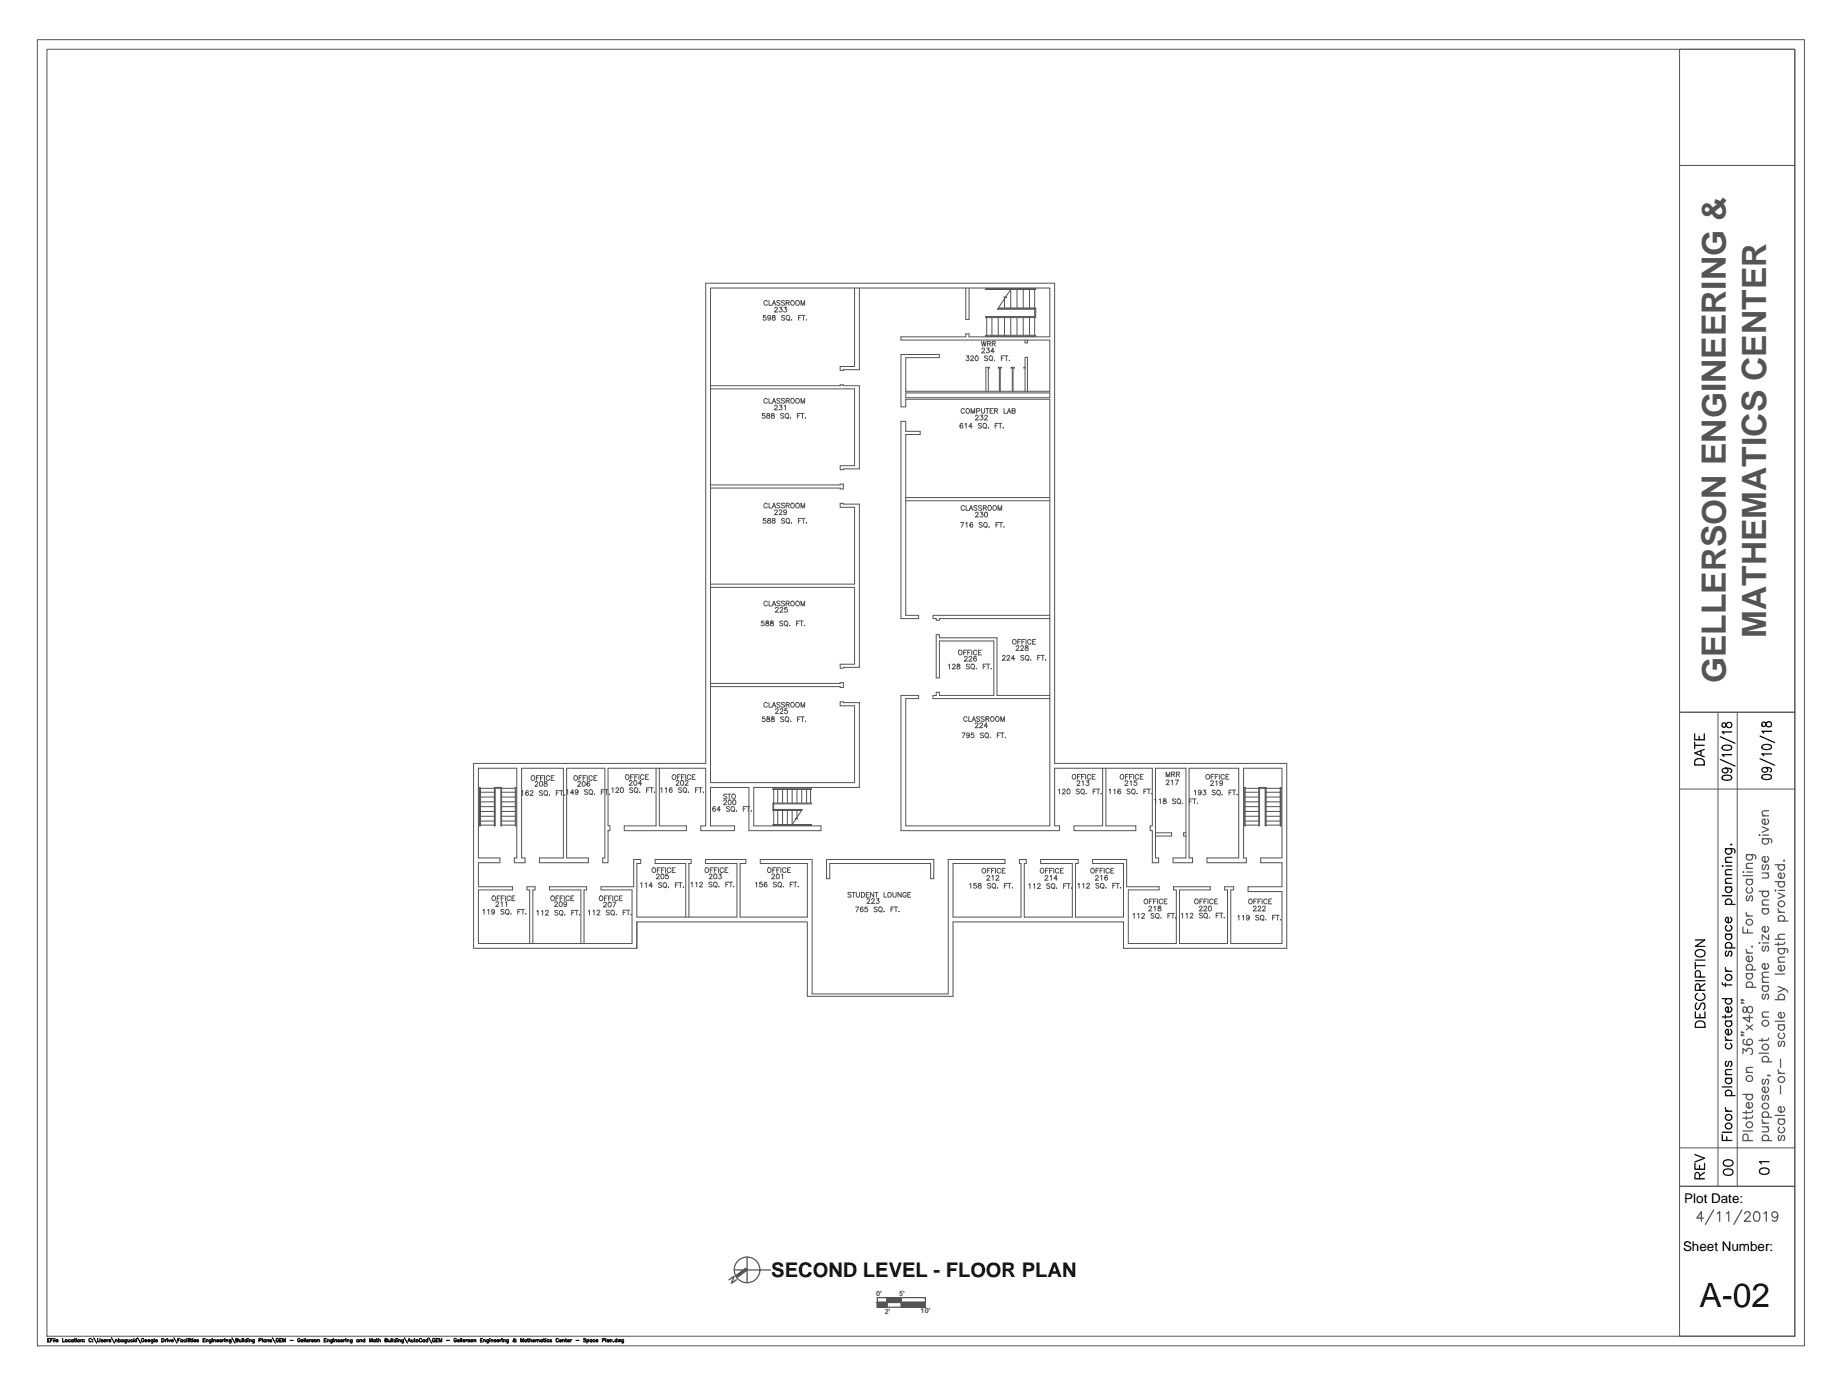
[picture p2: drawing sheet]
<svg xmlns="http://www.w3.org/2000/svg" width="1219mm" height="914mm" viewBox="0 0 1219 914" stroke-linecap="round" stroke-linejoin="round" font-family="sans-serif">
<g fill="none" stroke="#545454" stroke-width=".66">
<path d="M25 26h1168v864h-1168zM31 33h1156v850h-1156zM1110 33h77v76h-77zM1110 109h77v362h-77zM467 187h230v318h154v122h-108v-17h-113v49h-96v-49h-113v17h-108v-122h154zM470 190h224v33h-53v-2h-2v2h-43v2h98v34h-95v-23h22v-2h-25v35h3v-5h95v282h-95v-84h8v-2h-11v89h105v-3h-4v-38h65v38h-2v3h2v21h4v-3h-2v-59h20v59h-8v3h12v-3h-2v-59h33v59h-21v3h26v-3h-2v-59h26v59h-14v3h14v16h-23v3h23v35h-34v-36h2v-2h-6v2h2v36h-32v-36h20v-2h-24v2h2v36h-32v-36h20v-2h-21v-18h-23v3h21v35h-32v-35h2v-3h-25v3h21v35h-32v-35h1v-3h-4v3h1v35h-45v-35h34v-3h-37v89h-90v-89h-34v3h31v35h-45v-35h4v-3h-27v3h21v35h-66v-35h3v-3h-5v18h-22v2h21v36h-102v-36h23v-2h-23v-16h15v-3h-15v-59h26v59h-2v3h7v-3h-2v-59h27v59h-15v3h32v-3h-14v-59h25v59h-1v3h3v-21h1v-3h-1v-38h65v38h-4v3h23v-3h-16v-25h25v28h48v-3h-45v-25h70v-56h-10v-1h-3v3h10v50h-95zM565 190v52h-10v3h3v-1h10v-54M639 190v21h2v-21M652 191h33h-33h32v13M664 198v6M668 191v13M669 191l-4 5 1 1-2-1 1 1-5 7h24v5h-32v1h33v-6h-25"/>
<path d="M672 191v13M677 191v13M681 191v13M652 210v12M656 210v12M660 210v12M664 210v12M668 210v12M672 210v12M677 210v12M681 210v12M684 210v12"/>
<path d="M652 222h33h-33zM678 225v2h1v-2M470 255h85v-1h3v1h10v55h-10v1h-3v-3h10v-51h-95M599 260h95v3h-95zM652 259v-16h2h-1v16M661 259v-16h-1h2h-1v16M669 259v-16h-1h3h-1v16M678 243h-1h1M678 259v-23h1v23M596 279h3v6h9v2h-9v120h8v2h-11zM470 321h85v-1h3v3h-3h-85M599 329h95"/>
<path d="M599 331h95M470 386h95v-51h-10v-2h3h10v108h-10v1h-3v-3h10v-51h-95M694 407h-77v2h2v1h2v-1h73M470 452h85v-1h3v4h-3v-1h-85M694 460h-35v-38h-38v-2h-2v28h2v-24h36v36h-36v-2h-2v2h-2v2h77M1110 471h77v313h-77zM1136 471v313M1149 471v313M434 508v38h-21v3h41v-3h-18v-38M729 508v38h-19v3h41v-3h-20v-38M317 524h10M317 527h10"/>
<path d="M317 530h10M317 533h10M317 537h10M317 540h10M327 521h-10v25v-25v25M327 521v25v-25M327 521h5v25h-1v-25h-4v25M332 524h9M332 527h9M332 530h9M332 533h9M332 537h9"/>
<path d="M332 540h9M332 521h9M341 521v25zM511 536h19h-19M511 536v-5h25h-24v4h18l-3 6h-1v1l-3 4M511 521h25v1h-25zM512 536v9h24h-25v1h25v-1M512 522v9M514 522v9M514 536v9M517 522v9M517 536v9"/>
<path d="M521 522v9M521 536v9M524 522v9M524 536v9M527 522v9M527 536v5M530 522v9M533 522v9M536 522v9M823 521v25zM823 524h9M823 527h9"/>
<path d="M823 530h9M823 533h9M823 537h9M823 540h9M823 521h9M832 521h5v25h-1v-25h-3v25h-1zM837 521v25M837 524h10M837 527h10M837 530h10M837 533h10M837 537h10"/>
<path d="M837 540h10M837 521h10M847 521v25zM1110 522h77M317 543h10M317 546h10M332 543h9M332 546h9M764 551h11v2h-11M784 551h-1v2h1M823 543h9M823 546h9"/>
<path d="M837 543h10M837 546h10M546 568h71v13h-2v-10h-66v10h-3zM453 606v-35h-20v-3h24v3h-2v35M350 624v-36h-2v-2h6v2h-2v36M384 624v-36h-21v-2h25v2h-2v36M1110 759h77M1110 784h77v99h-77z"/>
</g>
<g fill="none" stroke="#000" stroke-width=".83">
<path d="M1139 478v2a1.3 1.3 0 0 0 1 1 1.3 1.3 0 0 0 1-1 2 2 0 0 1 2-2 2 2 0 0 1 1 3h-2l-1-3zM1165 478a1.8 1.8 0 0 0 1 2h1a2.5 2.5 0 0 1 1-2 2.5 2.5 0 0 1 3 0 2 2 0 0 1-2 3 2 2 0 0 1-2-3l-1-1zM1137 487l10 4M1139 493h2a2.7 2.7 0 0 1 4 2 4 4 0 0 1-6 0zM1145 499h-6l1 1M1145 484h-6l1 1M1164 487l9 4M1165 493l3-1a2.7 2.7 0 0 1 3 2 4 4 0 0 1-6 0zM1171 498h-6l1 2M1171 483h-6l1 2M1137 502l10 4M1139 513h2a2.8 2.8 0 0 1 4 1 4 4 0 0 1-6 0z"/>
<path d="M1141 508l1 1a1.8 1.8 0 0 1-1 2 1.8 1.8 0 0 1-2-2l2-1a3 3 0 0 1 4 2l-1 1M1164 502l9 4M1165 513l3-1a2.9 2.9 0 0 1 3 2 4 4 0 0 1-6 0zM1167 507l2 1a1.8 1.8 0 0 1-2 3 1.7 1.7 0 0 1-1-3l1-1a3 3 0 0 1 4 2l-1 1M31 886h1M33 885h-2v2h2M34 886h.1M35 885h-1v2M35 885h.1M35 886v1M36 885v2M37 886h1a.7 .7 0 0 0-1 0 .7 .7 0 0 0 0 1h1"/>
<path d="M41 885v2h2M46 886a.7 .7 0 0 0-1 0 .7 .7 0 0 0 0 1 .7 .7 0 0 0 1 0M48 886a.7 .7 0 0 0-1 0 .7 .7 0 0 0 0 1 .7 .7 0 0 0 1 0M48 886v1M49 886h1M49 885v2h1M50 885h.1M51 886v1M53 886h2v1M53 886v1M56 886h.1M56 887h.1"/>
<path d="M60 886a.9 .9 0 0 0-1-1 .9 .9 0 0 0 0 1 .9 .9 0 0 0 0 1 .9 .9 0 0 0 1 0M61 886h.1M61 887h.1M62 885l2 3M65 885v2h1v-2M68 886h-1l1 1h-1M69 886h1a.8 .8 0 0 0-1 0 .8 .8 0 0 0 0 1 .8 .8 0 0 0 1 0M71 886v1M72 886h-1M73 886h-1l1 1h-1M74 885l2 3M76 886h1v1"/>
<path d="M76 886v1M78 886a.7 .7 0 0 1 1 0 .7 .7 0 0 1 0 1 .7 .7 0 0 1-1 0M78 885v2M84 886v2h-1M84 886a.7 .7 0 0 0-1 0 .7 .7 0 0 0 0 1 .7 .7 0 0 0 1 0M85 886v1h1M86 886v1M88 886a.7 .7 0 0 0-1 0 .7 .7 0 0 0 0 1 .7 .7 0 0 0 1 0M89 885v2M89 886l1 1M90 886l-1 1M90 885h.1"/>
<path d="M90 886v1M91 885l2 3M95 886a.8 .8 0 0 0-1-1 .8 .8 0 0 0-1 1 .8 .8 0 0 0 1 1 .8 .8 0 0 0 1-1M101 886v2h-1M101 886a.7 .7 0 0 0-1 0 .7 .7 0 0 0 0 1 .7 .7 0 0 0 1 0M102 885v2M103 886h1a.7 .7 0 0 0-1 0 .7 .7 0 0 0 0 1 .7 .7 0 0 0 1 0M107 885h1a1.2 1.2 0 0 1 1 1 1.2 1.2 0 0 1-1 1h-1zM109 886v1M110 886h-1M111 885h.1M111 886v1"/>
<path d="M111 886l1 1 1-1M113 886h1a.8 .8 0 0 0-1 0 .8 .8 0 0 0 0 1 .8 .8 0 0 0 1 0M115 885l2 3M118 886h.1M119 885h-1v2M121 886a.7 .7 0 0 0-1 0 .7 .7 0 0 0 0 1 .7 .7 0 0 0 1 0M121 886v1M123 886a.7 .7 0 0 0-1 0 .7 .7 0 0 0 0 1 .7 .7 0 0 0 1 0M123 885h.1M124 886v1M124 885v2M125 885h.1"/>
<path d="M125 886v1M126 886h1M126 885v2h1M127 885h.1M127 886v1M128 886h1a.7 .7 0 0 0-1 0 .7 .7 0 0 0 0 1h1M131 886h-1l1 1h-1M134 886h1M136 885h-2v2h2M136 886h1l1 1M136 886v1M140 886l-1 2"/>
<path d="M140 886a.7 .7 0 0 0-1 0 .7 .7 0 0 0 0 1 .7 .7 0 0 0 1 0M140 885h.1M140 886v1M141 886h1v1M141 886v1M143 886h2a.7 .7 0 0 0-1 0 .7 .7 0 0 0-1 1 .7 .7 0 0 0 1 0h1M145 886h1a.8 .8 0 0 0-1 0 .8 .8 0 0 0 0 1 .8 .8 0 0 0 1 0M147 886v1M148 886h-1M149 885h.1M149 886v1M149 886h2v1"/>
<path d="M153 886v2h-1M153 886a.7 .7 0 0 0-1 0 .7 .7 0 0 0 0 1 .7 .7 0 0 0 1 0M153 885l2 3M156 886h1v-1h-1v2h1v-1M158 886v1h1M159 886v1M160 885h.1M160 886v1M161 885v2M163 886a.7 .7 0 0 0-1 0 .7 .7 0 0 0 0 1 .7 .7 0 0 0 1 0M163 885v2M164 885h.1"/>
<path d="M164 886v1M165 886h1v1M165 886v1M168 886v2h-1M168 886a.7 .7 0 0 0-1 0 .7 .7 0 0 0 0 1 .7 .7 0 0 0 1 0M171 886h2v-1h-2v2M174 885v2M176 886a1 1 0 0 0-2 0 .7 .7 0 0 0 0 1 1 1 0 0 0 2 0M176 886v1M176 886h1l1 1M180 886h-2l2 1h-2M180 885l2 3"/>
<path d="M184 886a.9 .9 0 0 0-1-1 .9 .9 0 0 0 0 1 .8 .8 0 0 0 0 1 .8 .8 0 0 0 1-1M185 886h1M186 885h-1v2h1M187 887v-2l1 2 1-2v2M192 886h2M198 886a.9 .9 0 0 0-1-1 .9 .9 0 0 0 0 1 .8 .8 0 0 0 1 1 .8 .8 0 0 0 0-1M199 886h1a.7 .7 0 0 0-1 0 .7 .7 0 0 0 0 1 .7 .7 0 0 0 1 0M201 885v2M202 885v2M203 886h1a.7 .7 0 0 0-1 0 .7 .7 0 0 0 0 1 .7 .7 0 0 0 1 0M205 886v1M206 886h-1"/>
<path d="M207 886h-1l1 1h-1M210 886h1v1M210 886v1M214 886h1M216 885h-2v2h2M216 886h1l1 1M216 886v1M220 886v2h-1M220 886a.7 .7 0 0 0-1 0 .7 .7 0 0 0 0 1 .7 .7 0 0 0 1 0M220 885h.1M220 886v1M221 886h1l1 1"/>
<path d="M221 886v1M223 886h2a.7 .7 0 0 0-1 0 .7 .7 0 0 0-1 1 .7 .7 0 0 0 1 0h1M225 886h2a1 1 0 0 0-2 0 .8 .8 0 0 0 0 1 1 1 0 0 0 2 0M227 886v1M228 886h-1M229 885h.1M229 886v1M230 886h1v1M230 886v1M233 886v2h-1M233 886a.7 .7 0 0 0-1 0 .7 .7 0 0 0 0 1 .7 .7 0 0 0 1 0M237 886a.7 .7 0 0 0-1 0 .7 .7 0 0 0 0 1 .7 .7 0 0 0 1 0"/>
<path d="M237 886v1M238 886h1v1M238 886v1M241 886a.7 .7 0 0 0-1 0 .7 .7 0 0 0 0 1 .7 .7 0 0 0 1 0M241 885v2M244 887v-2l1 2 1-2v2M248 886a.7 .7 0 0 0-1 0 .7 .7 0 0 0 0 1 .7 .7 0 0 0 1 0M248 886v1M249 886h.1M249 885v2h1M250 886h1v1M250 885v2"/>
<path d="M255 886h1v-1h-1v2h1v-1M257 886v1h1M258 886v1M259 885h.1M259 886v1M260 885v2M262 886a.7 .7 0 0 0-1 0 .7 .7 0 0 0 0 1 .7 .7 0 0 0 1 0M262 885v2M263 885h.1M263 886v1M264 886h1v1M264 886v1"/>
<path d="M267 886v2h-1M267 886a.7 .7 0 0 0-1 0 .7 .7 0 0 0 0 1 .7 .7 0 0 0 1 0M267 885l2 3M270 887l1-2v2M270 886h1M272 886v1h1M273 886v1M274 886h1M274 885v2h1M279 886a.9 .9 0 0 0-1-1 .9 .9 0 0 0-1 1 .9 .9 0 0 0 1 1 .9 .9 0 0 0 1 0M281 886a.7 .7 0 0 0-1 0 .7 .7 0 0 0 0 1 .7 .7 0 0 0 1 0M281 886v1"/>
<path d="M283 886a.7 .7 0 0 0-1 0 .7 .7 0 0 0 0 1 .7 .7 0 0 0 1 0M283 885v2M283 885l2 3M288 886a.8 .8 0 0 0-1-1 .8 .8 0 0 0-1 1 .8 .8 0 0 0 1 1 .8 .8 0 0 0 1-1h-1M288 886h1M290 885h-2v2h2M290 887v-2l1 2 1-2v2M295 886h2M302 886a.8 .8 0 0 0-1-1 .8 .8 0 0 0-1 1 .8 .8 0 0 0 1 1 .8 .8 0 0 0 1-1h-1M302 886h2a.8 .8 0 0 0-1 0 .8 .8 0 0 0 0 1 .8 .8 0 0 0 1 0M304 885v2M305 885v2"/>
<path d="M306 886h1a.7 .7 0 0 0-1 0 .7 .7 0 0 0 0 1 .7 .7 0 0 0 1 0M308 886v1M309 886h-1M311 886h-2l2 1h-2M313 886h1l1 1M313 886v1M318 886h1M319 885h-1v2h1M320 886h1v1M320 886v1M323 886v2h-1M323 886a.7 .7 0 0 0-1 0 .7 .7 0 0 0 0 1 .7 .7 0 0 0 1 0"/>
<path d="M324 885h.1M324 886v1M325 886h1v1M325 886v1M327 886h1a.8 .8 0 0 0-1 0 .8 .8 0 0 0 0 1 .8 .8 0 0 0 1 0M329 886h1a.7 .7 0 0 0-1 0 .7 .7 0 0 0-1 1 .7 .7 0 0 0 1 0h1M331 886v1M332 886h-1M332 885h.1M332 886v1M333 886h1v1M333 886v1"/>
<path d="M336 886v2h-1M336 886a.7 .7 0 0 0-1 0 .7 .7 0 0 0 0 1 .7 .7 0 0 0 1 0M341 886a1.1 1.1 0 0 1 0 1 1.1 1.1 0 0 1-2 0l1-1v-1v1l1 1M344 887v-2l1 2 1-2v2M348 886a.7 .7 0 0 0-1 0 .7 .7 0 0 0 0 1 .7 .7 0 0 0 1 0M348 886v1M349 886h1M349 885v2h1M350 886h1v1M350 885v2M352 886h2a1 1 0 0 0-2 0 .8 .8 0 0 0 0 1 1 1 0 0 0 2 0M354 886h1v1"/>
<path d="M354 886v1M355 886h1l1 1M359 886a.7 .7 0 0 0-1 0 .7 .7 0 0 0 0 1 .7 .7 0 0 0 1 0M359 886v1M359 886h1M360 885v2M361 885h.1M361 886v1M363 886a.7 .7 0 0 0-1 0 .7 .7 0 0 0 0 1 .7 .7 0 0 0 1 0M365 886h-1l1 1h-1M369 886a.8 .8 0 0 0-1-1 .8 .8 0 0 0 0 1 .8 .8 0 0 0 0 1 .8 .8 0 0 0 1 0M370 886h1a.7 .7 0 0 0-1 0 .7 .7 0 0 0 0 1 .7 .7 0 0 0 1 0"/>
<path d="M372 886h1v1M372 886v1M374 886h1M374 885v2h1M375 886h1a.7 .7 0 0 0-1 0 .7 .7 0 0 0 0 1h1M377 886v1M378 886h-1M381 886h2M387 885h-1v1l1 1h-1M388 886a.7 .7 0 0 1 1 0 .7 .7 0 0 1 0 1 .7 .7 0 0 1-1 0M388 886v2M391 886a.7 .7 0 0 0-1 0 .7 .7 0 0 0 0 1 .7 .7 0 0 0 1 0"/>
<path d="M391 886v1M393 886a.7 .7 0 0 0-1 0 .7 .7 0 0 0 0 1 .7 .7 0 0 0 1 0M394 886h1a.7 .7 0 0 0-1 0 .7 .7 0 0 0 0 1h1M398 886h2v-1h-2v2M401 885v2M403 886a.7 .7 0 0 0-1 0 .7 .7 0 0 0 0 1 .7 .7 0 0 0 1 0M403 886v1M403 886h2v1M406 887h.1M408 886a.7 .7 0 0 0-1 0 .7 .7 0 0 0 0 1 .7 .7 0 0 0 1 0M408 885v2M409 886v1v-1l1 1v-1"/>
<path d="M412 886v2h-1M412 886a.7 .7 0 0 0-1 0 .7 .7 0 0 0 0 1 .7 .7 0 0 0 1 0"/>
<circle cx="44" cy="886" r=".7"/>
<circle cx="52" cy="886" r=".7"/>
<circle cx="81" cy="886" r=".7"/>
<circle cx="96" cy="886" r=".7"/>
<circle cx="98" cy="886" r=".7"/>
<circle cx="209" cy="886" r=".7"/>
<circle cx="276" cy="886" r=".7"/>
<circle cx="312" cy="886" r=".7"/>
</g>
<g fill="none" stroke="#545454" stroke-width=".83">
<path d="M1165 539h4M1169 536h-4v2l1 1M1163 552h1zM1165 555h5a1.7 1.7 0 0 1 1 1 1.7 1.7 0 0 1 0 1M1165 547l4 1-4 2M1165 552h4M1166 555a2 2 0 0 0 0 3 2 2 0 0 0 3 0 2 2 0 0 0-1-3M1168 542a2 2 0 0 1 1 3 2 2 0 0 1-3 0 2 2 0 0 1 0-3h1v3M1152 577h1zM1152 579h7M1155 565h4a1.8 1.8 0 0 1 2 3M1155 574h4"/>
<path d="M1155 577h4M1155 565a2 2 0 0 0 0 3 2 2 0 0 0 3 0 2 2 0 0 0 0-3M1159 571h-4v2l1 1M1165 577h4M1166 572a1.9 1.9 0 0 0 0 3l2-3a1.9 1.9 0 0 1 0 3M1168 577l1 2v1l-4 1M1168 566a2 2 0 0 1 1 3 2 2 0 0 1-3 0 2 2 0 0 1 0-3h1v4M1174 572h6M1177 572a2 2 0 0 0-1 3 2 2 0 0 0 3 0 2 2 0 0 0 0-3M1179 577a2 2 0 0 1 0 3 2 2 0 0 1-3 0 2 2 0 0 1 1-3h1v4M1179 569h1zM1155 581h4"/>
<path d="M1155 592a2 2 0 0 0 0 4l1-1 1-2 1-1a2 2 0 0 1 0 4M1155 587a2 2 0 0 0 0 3 2 2 0 0 0 3 0 2 2 0 0 0 0-3M1155 581a2.1 2.1 0 0 0 0 3 2.1 2.1 0 0 0 3 0 2.1 2.1 0 0 0 0-3M1163 589h6M1165 598h4M1166 589a2 2 0 0 0 0 3 2 2 0 0 0 3 0 2 2 0 0 0-1-3M1169 595h-4v2l1 1M1174 589h.1M1174 583h6M1176 590l4 2-4 2M1176 589h4M1177 583a2 2 0 0 0-1 3 2 2 0 0 0 3 0 2 2 0 0 0 0-3"/>
<path d="M1152 613v4h7M1155 603a2.1 2.1 0 0 0 1 3M1155 606h4M1155 614v3M1165 601h4M1166 601a2 2 0 0 0 0 3 2 2 0 0 0 3 0 2 2 0 0 0-1-3M1168 613a2 2 0 0 1 1 3 2 2 0 0 1-3 0 2 2 0 0 1 0-3h1v3M1169 618v3l-4-3v3M1176 601a2 2 0 0 0 2 2M1176 609h6M1176 603h4M1177 609a2 2 0 0 1-1-3 2 2 0 0 1 3 0 2 2 0 0 1 0 3"/>
<path d="M1180 618h-4v2l1 1M1155 628a2.1 2.1 0 0 0 1 2M1155 630h4M1158 632a2 2 0 0 1 0 3 2 2 0 0 1-3 0 2 2 0 0 1 1-3v4M1158 626h1zM1163 623h1zM1165 623h4M1166 626a1.9 1.9 0 0 0 0 3l2-3a1.9 1.9 0 0 1 0 3M1168 637a2 2 0 0 1 1 3 2 2 0 0 1-3 0 2 2 0 0 1 0-3h1v4M1174 621h6M1176 627h5l1 1v2M1176 636h4"/>
<path d="M1176 623v2M1177 627a2 2 0 0 0-1 3 2 2 0 0 0 3 0 2 2 0 0 0 0-3M1179 638a2 2 0 0 1 0 3 2 2 0 0 1-3 0 2 2 0 0 1 1-3h1v4M1180 633h-4v2l1 1M1180 623v1h-1h-5M1155 653h6M1155 644h4M1155 641h6M1155 653a2 2 0 0 1 0-3 2 2 0 0 1 3 0 2 2 0 0 1 0 3M1155 644a2.1 2.1 0 0 0 0 3 2.1 2.1 0 0 0 3 0 2.1 2.1 0 0 0 0-3M1155 641a2 2 0 0 1 0-3 2 2 0 0 1 3 0 2 2 0 0 1 0 3M1165 652h4"/>
<path d="M1165 649h4M1166 657a2 2 0 0 0 0 4l2-3v-1a2 2 0 0 1 0 4M1166 652a2 2 0 0 0 0 3 2 2 0 0 0 3 0 2 2 0 0 0-1-3M1169 646h-4v2l1 1M1169 643h-4v2l1 1M1174 644h6M1176 652l4 2-4 2M1180 654l2 1v1M1152 663h1M1152 661v1v-1l1 1M1153 666a2.3 2.3 0 0 0 0 3h2v-2a1.8 1.8 0 0 1 2-2 1.8 1.8 0 0 1 2 2v1a1.8 1.8 0 0 1-2 2 1.8 1.8 0 0 1-2-2v-1a1.3 1.3 0 0 0-2-1zM1155 678l4 3"/>
<path d="M1157 671v5l-5-3h7M1159 678l-4 3M1165 672h4M1169 669h-4v2l1 1M1174 675h6M1174 661h6M1176 678h4M1177 678a2 2 0 0 0-1 3 2 2 0 0 0 3 0 2 2 0 0 0 0-3M1177 661a2 2 0 0 1-1-3 2 2 0 0 1 3 0 2 2 0 0 1 0 3M1179 669a2 2 0 0 1 0 3 2 2 0 0 1-3 0 2 2 0 0 1 1-3h1v4M1152 684v1v-1l1 1M1152 682v1v-1l1 1"/>
<path d="M1152 697v-4l3 2a2.1 2.1 0 0 1 2-2 2.1 2.1 0 0 1 2 2 2.1 2.1 0 0 1-1 2M1153 687a1.8 1.8 0 0 0 0 3l1 1a4 4 0 0 0 5-2 2 2 0 0 0-2-2 2 2 0 0 0-2 2 2 2 0 0 0 2 2M1163 696h6M1165 687v2M1169 686v2h-1h-5M1177 688a2 2 0 0 0 0 4l1-1v-2l1-1a2 2 0 0 1 0 4M1177 683a2 2 0 0 0-1 3 2 2 0 0 0 3 0 2 2 0 0 0 0-3M1155 709h4M1159 706h-4v2l1 1M1165 702h6M1166 714a1.9 1.9 0 0 0 0 3l2-3a2 2 0 0 1 0 3M1166 702a2 2 0 0 1 0-3 2 2 0 0 1 3 0 2 2 0 0 1-1 3"/>
<path d="M1168 719a2 2 0 0 1 1 3 2 2 0 0 1-3 0 2 2 0 0 1 0-3h1v3M1169 711h2M1176 707a2.1 2.1 0 0 0 2 3M1176 710h4M1177 700v6M1177 718v5M1152 724h7M1155 734v3M1155 738v2M1155 724a2 2 0 0 0 0 3 2 2 0 0 0 3 0 2 2 0 0 0 0-3M1158 729a2 2 0 0 1 0 3 2 2 0 0 1-3 0 2 2 0 0 1 1-3v4M1159 738l-1 1h-6"/>
<path d="M1159 734l-1 1v1h-6M1165 739h6M1166 739a2 2 0 0 1 0-3 2 2 0 0 1 3 0 2 2 0 0 1-1 3M1166 724a1.9 1.9 0 0 0 0 3l2-3a1.9 1.9 0 0 1 0 3M1174 737h6M1176 740h4M1177 740a2 2 0 0 0-1 3 2 2 0 0 0 3 0 2 2 0 0 0 0-3M1179 732a2 2 0 0 1 0 3 2 2 0 0 1-3 0 2 2 0 0 1 1-3h1v3M1152 748h7M1156 754v-3a1.7 1.7 0 0 0-2-1 1.7 1.7 0 0 0-2 1v3h7M1165 740a2.1 2.1 0 0 0 2 3M1165 754h6"/>
<path d="M1165 745h4M1165 743h4M1166 754a2.1 2.1 0 0 1 0-3 2.1 2.1 0 0 1 3 0 2.1 2.1 0 0 1-1 3M1168 745l1 2v1h-4M1177 751a2 2 0 0 0 0 3l1-1v-2h1a1.9 1.9 0 0 1 0 3M1177 745a2 2 0 0 0-1 3 2 2 0 0 0 3 0 2 2 0 0 0 0-3M486 840h24M494 831v17M486 843l7-4 1 1-7 5M580 858h32v3h-32zM586 858h10v3h-10zM586 858v6"/>
<path d="M596 858v6M580 861h32v3h-32zM580 861h6v3h-6zM596 861h16v3h-16z"/>
<circle cx="1178" cy="598" r="2.1"/>
<circle cx="1157" cy="610" r="2.1"/>
<circle cx="1167" cy="677" r="2.1"/>
<circle cx="1167" cy="692" r="2.1"/>
<circle cx="1157" cy="713" r="2.1"/>
<circle cx="1178" cy="714" r="2.1"/>
<circle cx="1167" cy="731" r="2.1"/>
<circle cx="1157" cy="744" r="2.1"/>
<circle cx="494" cy="840" r="8"/>
</g>
<g fill="#545454" stroke="#545454" stroke-width=".66">
<path d="M492 840l1-1 1 1z"/>
<path d="M492 840h2l-5 3z"/>
<path d="M486 843h3l3-3zM486 843h3l-2 2z"/>
<path d="M586 858l10 3v-3zM586 858l10 3h-10z"/>
<path d="M596 861l16 3v-3zM596 861l16 3h-16z"/>
<path d="M580 861l6 3v-3zM580 861l6 3h-6z"/>
</g>
<g font-size="22.2" fill="#545454">
<text x="1168" y="422" transform="rotate(-90 1168 422)">MATHEMATICS CENTER</text>
<text x="1141" y="452" transform="rotate(-90 1141 452)">GELLERSON ENGINEERING &amp;</text>
</g>
<text font-size="22.2" x="1124" y="864">A-02</text>
<text font-size="14.6" fill="#545454" x="1121" y="811">4/11/2019</text>
<text font-size="13.3" x="510" y="844">SECOND LEVEL - FLOOR PLAN</text>
<text font-size="13.2" x="1148" y="755" transform="rotate(-90 1148 755)">Floor plans created for space planning.</text>
<g font-size="10.6">
<text x="1128" y="507" transform="rotate(-90 1128 507)">DATE</text>
<text x="1129" y="681" transform="rotate(-90 1129 681)">DESCRIPTION</text>
<text x="1147" y="778" transform="rotate(-90 1147 778)">00</text>
<text x="1171" y="778" transform="rotate(-90 1171 778)">01</text>
<text x="1128" y="781" transform="rotate(-90 1128 781)">REV</text>
</g>
<g font-size="8.9">
<text x="1114" y="796">Plot Date:</text>
<text x="1113" y="827">Sheet Number:</text>
</g>
<g font-size="7.1" fill="#545454">
<text x="504" y="213">598 SQ. FT.</text>
<text x="638" y="240">320 SQ. FT.</text>
<text x="503" y="278">588 SQ. FT.</text>
<text x="634" y="285">614 SQ. FT.</text>
<text x="503" y="347">588 SQ. FT.</text>
<text x="634" y="350">716 SQ. FT.</text>
<text x="502" y="415">588 SQ. FT.</text>
<text x="626" y="444">128 SQ. FT.</text>
<text x="662" y="438">224 SQ. FT.</text>
<text x="503" y="479">588 SQ. FT.</text>
<text x="635" y="489">795 SQ. FT.</text>
<text x="344" y="527">162 SQ. FT.</text>
<text x="374" y="527">149 SQ. FT.</text>
<text x="404" y="526">120 SQ. FT.</text>
<text x="436" y="526">116 SQ. FT.</text>
<text x="699" y="526">120 SQ. FT.</text>
<text x="732" y="526">116 SQ. FT.</text>
<text x="789" y="527">193 SQ. FT.</text>
<text x="762" y="533">118 SQ. FT.</text>
<text x="470" y="538">64 SQ. FT.</text>
<text x="423" y="588">114 SQ. FT.</text>
<text x="456" y="588">112 SQ. FT.</text>
<text x="498" y="588">156 SQ. FT.</text>
<text x="640" y="589">158 SQ. FT.</text>
<text x="679" y="589">112 SQ. FT.</text>
<text x="712" y="589">112 SQ. FT.</text>
<text x="565" y="604">765 SQ. FT.</text>
<text x="319" y="606">119 SQ. FT.</text>
<text x="354" y="607">112 SQ. FT.</text>
<text x="388" y="606">112 SQ. FT.</text>
<text x="748" y="609">112 SQ. FT.</text>
<text x="780" y="609">112 SQ. FT.</text>
<text x="818" y="610">119 SQ. FT.</text>
</g>
<g font-size="6.6" fill="#545454">
<text x="504" y="203">CLASSROOM</text>
<text x="511" y="207">233</text>
<text x="648" y="230">WRR</text>
<text x="648" y="235">234</text>
<text x="504" y="268">CLASSROOM</text>
<text x="511" y="272">231</text>
<text x="635" y="274">COMPUTER LAB</text>
<text x="644" y="279">232</text>
<text x="504" y="337">CLASSROOM</text>
<text x="511" y="341">229</text>
<text x="635" y="339">CLASSROOM</text>
<text x="644" y="343">230</text>
<text x="504" y="402">CLASSROOM</text>
<text x="512" y="406">225</text>
<text x="669" y="427">OFFICE</text>
<text x="671" y="431">228</text>
<text x="633" y="434">OFFICE</text>
<text x="637" y="439">226</text>
<text x="504" y="469">CLASSROOM</text>
<text x="512" y="473">225</text>
<text x="636" y="478">CLASSROOM</text>
<text x="644" y="482">224</text>
<text x="770" y="515">MRR</text>
<text x="350" y="517">OFFICE</text>
<text x="353" y="521">208</text>
<text x="379" y="517">OFFICE</text>
<text x="381" y="521">206</text>
<text x="412" y="516">OFFICE</text>
<text x="415" y="520">204</text>
<text x="443" y="516">OFFICE</text>
<text x="446" y="520">202</text>
<text x="708" y="516">OFFICE</text>
<text x="711" y="521">213</text>
<text x="740" y="516">OFFICE</text>
<text x="743" y="521">215</text>
<text x="770" y="520">217</text>
<text x="796" y="516">OFFICE</text>
<text x="799" y="521">219</text>
<text x="478" y="530">STO</text>
<text x="478" y="533">200</text>
<text x="430" y="578">OFFICE</text>
<text x="465" y="578">OFFICE</text>
<text x="507" y="578">OFFICE</text>
<text x="648" y="579">OFFICE</text>
<text x="687" y="579">OFFICE</text>
<text x="720" y="579">OFFICE</text>
<text x="433" y="582">205</text>
<text x="468" y="582">203</text>
<text x="509" y="582">201</text>
<text x="652" y="583">212</text>
<text x="690" y="583">214</text>
<text x="723" y="583">216</text>
<text x="324" y="597">OFFICE</text>
<text x="363" y="597">OFFICE</text>
<text x="395" y="597">OFFICE</text>
<text x="560" y="594">STUDENT LOUNGE</text>
<text x="572" y="599">223</text>
<text x="756" y="599">OFFICE</text>
<text x="789" y="599">OFFICE</text>
<text x="825" y="599">OFFICE</text>
<text x="327" y="601">211</text>
<text x="366" y="601">209</text>
<text x="398" y="601">207</text>
<text x="758" y="604">218</text>
<text x="792" y="604">220</text>
<text x="828" y="604">222</text>
</g>
<text font-size="6.3" fill="#545454" x="481" y="846" transform="rotate(54 481 846)">N</text>
<g font-size="4.8" fill="#545454">
<text x="579" y="857">0'</text>
<text x="595" y="857">5'</text>
<text x="585" y="869" transform="rotate(-1 585 869)">2'</text>
<text x="609" y="868">10'</text>
</g>
</svg>
